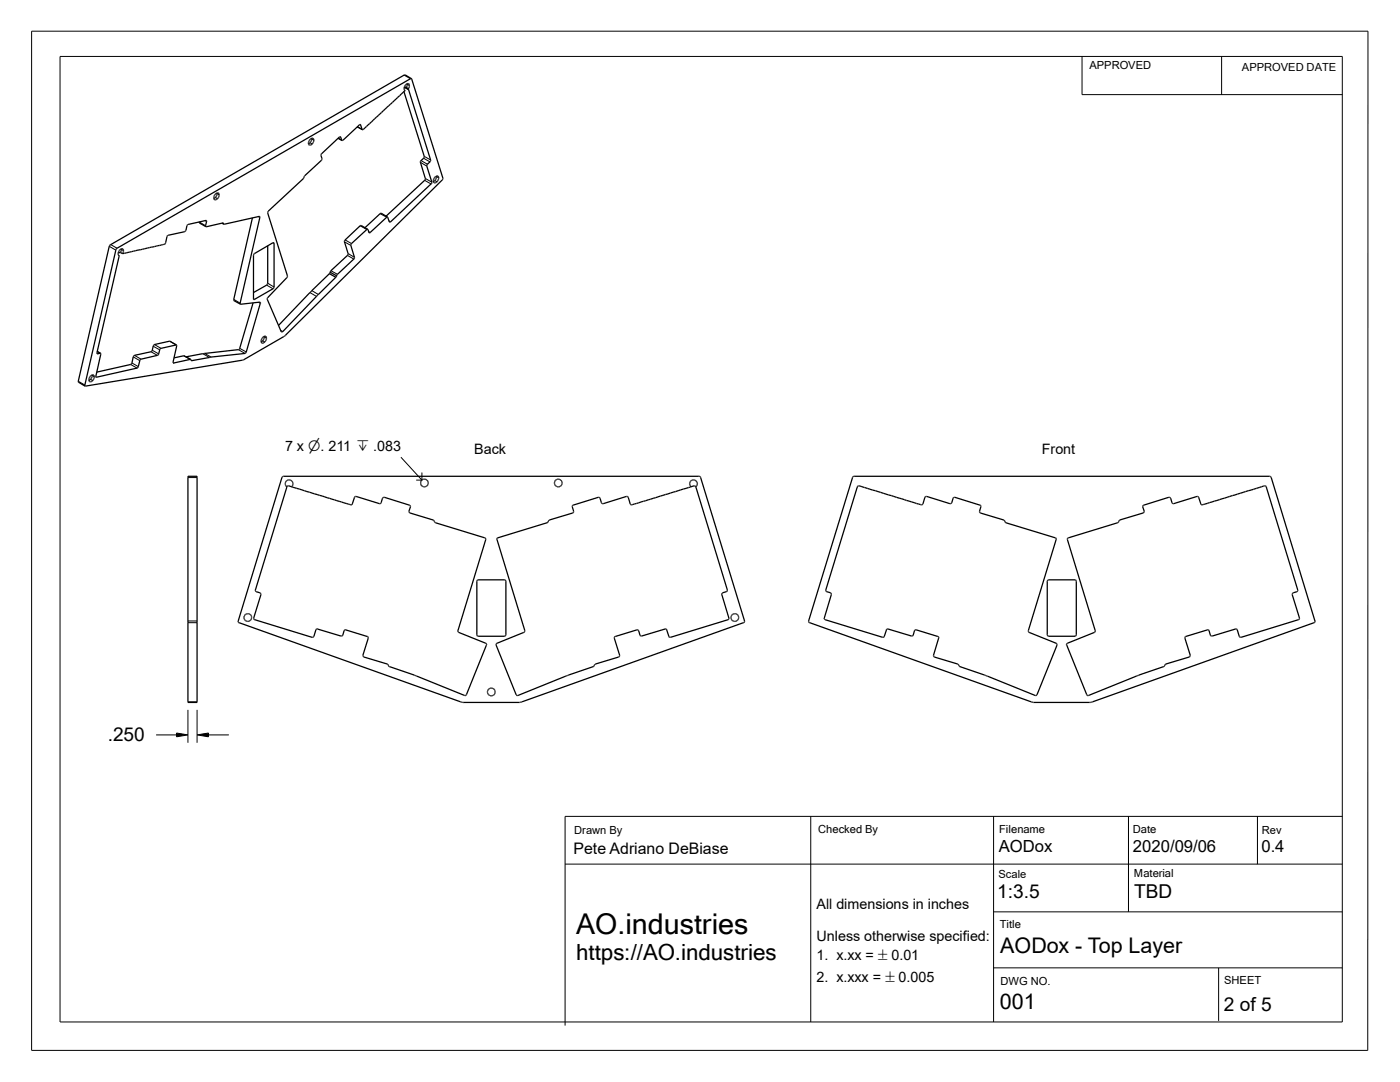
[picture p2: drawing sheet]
<svg xmlns="http://www.w3.org/2000/svg" width="279mm" height="216mm" viewBox="0 0 279 216" stroke-linecap="round" stroke-linejoin="round" font-family="sans-serif">
<g fill="none" stroke="#000" stroke-width=".25">
<path d="M80.6 18.2l4.1 13-.1 .3-.6 .5-.1 .4 1 3.2M80.8 18l.1 .1M80.8 17.4l-.2 .2M80.8 17.4l.7 .5M80.9 17.4h.1M80.9 17.4h-.1M80.9 18.1l-8.4 7.7M80.9 17.4h.2M81 16.9l-.4 .6 .2 .5M81 16.9h.1M81.1 17.4l.4 .3M81.2 17.4l.1-.7h.2l.2 .2v.4l-.2 .4"/>
<path d="M81.2 16.8l-.2 .1M81.2 16.8h.1M81.2 17.3l-.1 .1M81.3 16.7l-.1 .1M81.5 17.7v.2M81.5 17.9l4.4 14v.3l-.7 .7v.2l1 3.4-8.3 7.8h-.2l-.3-1h-.2l-3.3 3.1-.2 .1-.3-.7M81.7 16.8h.1M82 15.7h.1M82.1 15.7l-1.4-.8-58.7 33.9-.2 .3-6.2 27 .1 .2 1.3 .7M42.8 38.9v.1M42.8 39.5h.1M43 38.7l-.2 .3-.1 .7 .1 .2 .3-.1"/>
<path d="M43 38.7h.1M43.1 39.3l-.4 .3M43.1 39.2v.1M43.2 39.8h.1M43.2 39v.1M43.3 39.8h.1M43.3 38.5l-.2 .7M43.3 38.5l-.3 .2M43.3 38.5l.4 .1v.6l-.6 .6M43.5 39.5h.1M43.7 38.7h.1M43.7 39.1h.1"/>
<path d="M60.5 35.6h.1M60.5 35.6l-7 6.7M61.6 28.8h.1M61.6 28.2v.1M61.7 28.1v.1M61.7 28.6v.1M61.8 28.5h.1M62 28.3h.1M62.1 28.9l-.1 .1M62.1 28.1v.1M62.1 27.6l-.3 .3a.9 .9 0 0 0-.1 1.1l.4-.1 .4-.5M62.2 28h-.1"/>
<path d="M62.4 28.5l.3-.6-.2-.3h-.2h-.2v.6l-.5 .5M62.6 28.3h.1M64.1 32l-3.3 3.1-.3 .5M64.1 32h.1M64.1 30.7v.1M67.5 27.6l.7 .4M67.7 27.3l-3.6 3.4v.3l.2 .6-.2 .4M67.7 27.3h.1M67.8 27.3h.2l.2 .7M71.3 25.3l1 .6M71.9 24.9h.1M72.3 25.8l-.4-1-.2 .1-3.3 3.1h-.2"/>
<path d="M72.3 25.9h.1M72.3 25.8v.1M72.5 25.8v.1M72.5 25.8l-.2 .1M83.9 32.1h.1M84.6 31.4v.1M84.8 35.9h.1M84.9 35.6l-.1 .4-7.8 7.1M84.9 35.6h.1M85.3 32.8v.1M85.9 32.1v.1M86.6 35.7h.1"/>
<path d="M86.6 35.6h.1M86.6 36.2h.1M86.6 36.4v.1M86.7 35.5h.1M86.9 35.9l-.4 .3M86.9 35.9h.1M87 36.4l-.1 .1M87 35.2l-.4 .4M87 35.2h.1M87 35.2l.3-.1 .2 .1v.5l-.5 .7h-.4l-.1-.1 .1-.7M87 35.6v.1M87 35.6l-.1 .3"/>
<path d="M87 36.4h.1M87.1 35.1l-.1 .5M87.3 36.2h.1M87.5 35.9h.1M88.3 35.9h.1M23.3 49.6h.1M23.3 49.5l-.2 .3-6.2 27.2M23.3 49.5h.1M23.4 49.5l58.5-33.8h.3l6.2 20-31.4 31.2M23.6 50.8h.1M23.6 50.5h.1M23.6 50.4h.1"/>
<path d="M23.7 50.2h.1M23.7 51h.1M23.8 50h.1M24 50.4l-.4 .1M24 50.4l.5 .2M24.1 50.1h.1M24.2 49.7l-.2 .7M24.5 50.6l.1-.8-.3-.2-.4 .2-.3 .5 .1 .9-4.4 19.2 .1 .2 .7-.1M32.8 48.7v.1M33.4 47.1l-.5 1.6-8.4 1.9M37 46.1l-3.5 .8-.1 .3M37 46.1h.1"/>
<path d="M37.3 45h.1M37.4 44.8l3.7-.8v1.2M37.4 44.9l-.4 1.2M37.4 44.8v.1M39.8 44.3v.2l1.3 .7M41.2 44.1h.1M44.3 44.5l.4 .2M44.4 44.5l.2 .1M44.5 44.5h.1M44.6 44.6l-.2-.1-3.3 .7M44.6 44.6h.1M44.6 44.6l.1 .1"/>
<path d="M44.7 44.7l7.1-1.5-3.9 17.3 .1 .2 4-.3-2.9 9.8M50.4 43.5l-3.7 16.2v.3l1.3 .7M50.7 50.7l-.1 9 .2 .1 3.7-2.2 .2-.2M50.7 50.7h.1M50.7 50.7l3.8-2.3 .2 .1v8.9M51.8 43.2h.1M53.2 56.9l-2.6 1.5M53.2 56.9h.1M53.4 49.1v7.5l-.1 .3M53.5 42.2l-.1 .3 4 12.5-.1 .3-4 4.3 2.9 6.7 .2-.1 6.8-7.1M54.7 57.4l-.1 .1M61.8 58.4h.1"/>
<path d="M61.8 58.4l-6.2 6.5M62.1 58.1h.1M63.2 59.1h.1M63.5 58.8h.1M65.7 54.6l-3.8 3.8M65.7 54.6l1.3 .7M65.8 54.5h.1M65.9 54.3l-.2 .3M65.9 54.3l1.3 .7M66 54.1h.1M67 55.3l-3.8 3.8M67.2 54.9h.1"/>
<path d="M68.8 47.9l-.1 .3 .8 2.4-.1 .3-3.5 3.4M68.8 47.9h.1M69.4 50.8h.1M70.1 48.8l.6 2.8-3.5 3.3-.2 .4M70.1 48.7v.1M73.4 45.8h-.2l-3.1 2.9M73.4 45.8l-1.5-.8-3 2.9M73.6 46.4h.1M75.9 42.6h.1M77.3 43.3l-1.4-.8-3 2.9M77.7 44.3h.1M77.9 44.3h.1"/>
<path d="M16.9 76.9l.1 .1M17.7 75.9l.3 .3 .2-.1M17.9 75.2v.1M17.9 75.8v.1M17.9 76.2h.1M18.3 74.8h.1v.2l-.2 .6-.5 .3M18.3 74.8l-.5 .7v.5M18.4 74.8h.3l.1 .5-.2 .5-.4 .4M18.4 74.8h.1M18.4 74.8h-.1M18.4 76h.1M18.5 75.9h.1"/>
<path d="M18.7 75.6h.1M19.4 70.1l.7 .4M26.1 72.7l-6.8 1.6M26.1 72.7h.1M26.7 71h.1M30.6 69h.1M30.7 68.8v.1M31.5 70.8v.1M32 69.6h.1M35.2 68.8l-.7 3.6 3.6-.7M35.2 68.8l-3.2 .7-.5 1.4-3.4 .8-.7 1.7-8.3 1.9 1-4.8M35.2 68.8l-1.3-.7-3.1 .6-.2 .3-.2 .9-.2 .3-3.4 .8-.6 1.7"/>
<path d="M36.7 71l-2 .4M36.7 71h.1M36.7 71l1.4 .7M38.1 71.7l.2 .3M38.1 71.8h.1M38.1 71.9l.2 .1M38.2 71.9v.1M40.7 70.5v.1M47.8 69.7l-7.3 .9-3.4 .6M47.8 69.7h.1M49.1 70.3l-.2 .2-6.8 .7-3.8 .8M49.1 70.2v.1"/>
<path d="M50.5 60.5l-2.7 9.2M52.3 67.5v.1M52.3 67.5l-.2 .4v.4l.3 .2 .3-.1M52.3 67.4l.2-.1a.44 .44 0 0 1 .7 0l-.1 .5-.4 .6M52.3 67.4v.1M52.5 67.8v.1M52.7 68.4h.1M52.7 67.6h.1M52.7 67.1l-.1 .6-.5 .5M53 67.9v.1M57 66.9h.1M57 66.9l-8.6 5-31.4 5.1"/>
<path d="M37.5 95h1.8v45.2h-1.8zM56.3 95.2h.1M56.4 95.1l83.2-.1 .2 .2 8.8 28.9-.1 .1-44.3 15.9h-12.3l-44.3-15.9-.1-.3zM57 96.8l.3 .3M57 96.2v.1M57 96.8h.1M57 96.3v.5M57 96.1v.1M57 96.9h.1M57.2 97.1h.1M57.2 97.1l-6.3 20.7 .2 .2 .9 .4 .1 .3-1.5 4.8 11.7 3.7 .4-.2M57.3 97.1l.3-.2 .6 .2"/>
<path d="M57.3 97.1h.1M57.3 95.8h.1M58.2 97.1l11.8 3.6M58.3 96l-.8-.2-.5 .4M58.3 97h.1M58.3 96l.2 .3-.1 .5M58.3 96h.1M58.4 96.8l-.2 .3M58.4 96.8h.1M70.8 99.1l-.5 1.5-.3 .2M70.8 99.1h.1M70.9 99.1l4.8 1.4 .4-.1 .3-1.1"/>
<path d="M76.4 99.3h.1M76.5 99.3l.2-.1 5.1 1.6 .1 .3-.3 .9 .2 .4 4.6 1.4M83.9 96.6h.1M84 96.1h-.1M84.3 97h.1M84.3 95.7a.76 .76 0 0 1 1.2 .6l-.2 .5M84.4 95.7l-.4 .3v.7a.79 .79 0 0 0 1.3 .2v-.1M84.4 97.1h.1M85 97.1h-.1M85.3 96h.1M85.4 96.7l-.1 .1M111 97h.1"/>
<path d="M111.1 95.7l-.4 .5v.5l.2 .2a.81 .81 0 0 0 1.2-.3v-.5a.76 .76 0 0 0-1.1-.4M111.1 97.1h.1M111.7 97.1h.1M111.8 97h.1M111.9 95.8h.1M112.1 96.8h.1M112.1 96.2h.1M112.2 96.5l-.1 .1M119.7 99.3l.4 1.1 .3 .1 4.8-1.4 .2 .1 .4 1.4 .3 .2M119.7 99.3l-.3-.1-5.1 1.6-.1 .3 .3 .9-.1 .3-4.8 1.5M119.7 99.4h.1M125.3 99.1v.1"/>
<path d="M137.8 96.9h.1M137.9 95.9h.1M137.9 95.9l-.3 .7 .3 .5M137.9 97.1h.1M137.9 95.9l.7-.1 .3 .2M137.9 97.1l.8-.2 .2 .3M137.9 97.1l-11.7 3.6M138.9 97.2l6.3 20.5-.1 .3-1 .4v.3l1.4 4.7-.2 .3-11.5 3.5-.3-.2-.4-1.4-.3-.1-5 1.4M138.9 96l.3 .5-.3 .6M138.9 97.1v.1M138.9 96h.1M138.9 97.1h.1"/>
<path d="M139 96.1h.1M139.1 96.8v.1M139.7 95.1v.1M170.2 95.1v.1M170.3 95.1l-8.9 28.8 .1 .3M170.3 95.1h.1M170.3 95.1l83.2-.1 .2 .2 8.8 28.8-.2 .2-44.7 16-11.8-.1-44.3-15.9M171.2 97.1h-.1M190.2 99.4l-.3 1-.3 .1-4.9-1.4-.1 .1-.4 1.4-.2 .2M190.2 99.3l.3-.1 5.1 1.6 .1 .3-.2 .9 .1 .3 4.7 1.5M190.2 99.3v.1M233.6 99.3v.1"/>
<path d="M252.7 97.1l-.1-.2-.4 .1-12.2 3.7M252.7 97.1l6.3 20.6-.2 .4M252.7 97.1h.1M51 117.9h.1M51.1 118v.1M51.9 118.3v.1M70 100.7v.1M70.1 100.7v.1M70.2 100.7h.1M76 100.4v.1M86.4 103.8l.5 .5 10 3.1M86.5 103.8h.1"/>
<path d="M95.2 115.7h5.6l.2 .2v10.8l-.3 .3h-5.3l-.2-.2zM96.9 107.4v.3l-5.5 18.1 .1 .4M96.9 107.4h.1M100.9 115.8h.1M109.3 104.1h.1M109.6 103.8l-.4 .5-9.9 3-.2 .2 5.6 18.3-.1 .3M109.6 103.8h.1M114.4 102.3h.1M120.1 100.4v.1M125.9 100.7l.1 .1M126.2 100.7l-.1 .1M144 118.5h.1"/>
<path d="M144 118.6h.1M144.2 118.3l-.1 .1M145 118v.1M145.1 117.9h.1M164.9 118l.1 .1M165 118.1l.9 .3M165.8 118.3v.1M165.9 118.4v.2l-1.4 4.7 .1 .4 11.5 3.5 .4-.2 .4-1.4 .2-.1 4.8 1.4 .3-.1 .4-1.1M184.1 100.7l-.2 .1-12.2-3.8a.41 .41 0 0 0-.5 0 .41 .41 0 0 0-.2 .4l-6.2 20.3 .2 .4M189.9 100.4l-.1 .1M195.7 100.9h.1M200.3 103.8l.4 .5 10.1 3.1-5.6 18.4 .1 .3"/>
<path d="M200.3 103.8h.1M200.4 103.9h.1M209 115.8l.2-.1h5.4l.2 .2v10.9l-.1 .1-5.4 .1-.3-.2zM209.1 115.8h.1M210.8 107.6h.1M210.8 107.5h.1M223.1 104.3h.1M223.4 103.8h.1M223.5 103.8l-.4 .5-10 3.1-.1 .3 5.6 18.2-.2 .3-5.5 2.3 4 10.1 .3 .2M223.5 103.8h.1M228.1 100.9h.1M234 100.4v.1"/>
<path d="M234 100.5l5.1-1.4 .1 .1 .4 1.4 .4 .2M234 100.5l-.4-1.1-.3-.2-5.1 1.6-.2 .3 .3 .9-.1 .4-4.7 1.4M239.8 100.7l.1 .1M240 100.7v.1M258 118.3v.1M258.1 118.3l-.2 .4 1.4 4.6-.2 .4M258.8 118.1l-.7 .2M258.9 118v.1M47.6 124.2h.1M48.7 122.9h.1M48.8 123.6v.1M49 123.9h.1"/>
<path d="M49.1 123.9l.1 .1M49.7 123.9v.1M49.8 122.5l.4 .4M49.9 122.6l-.6-.1-.3 .1-.3 .5v.4l.7 .5 .5-.1 .3-.5-.1-.6M50.2 123.5l-.1 .1M50.7 123.6h.1M50.8 123.6v.1M62.7 127h.1M68.3 126.9h-.3l-4.8-1.4-.2 .1-.3 1.4M68.3 126.9h.1M72.5 131h.1M77.4 132.5v.1"/>
<path d="M77.5 132.8h.1M82.9 134.8h.1M91.5 126.2h.1M91.5 126.2l5.4 2.2 .2 .3-4 9.9-.2 .2-9.9-4-5.3-1.8-.4-.5-4.7-1.4-.2-.4 1.1-3.4-.1-.3-4.4-1.4-.3 .2-.4 1.1M97.1 128.5h.1M97.4 138.5l.6 .4 .5-.2 .2-.2M97.4 138.4l-.1-.6 .5-.5h.5l.3 .2 .2 .3-.1 .6M97.4 138.4v.1M97.6 138.7h.1M97.7 137.4h.1M98 137.3h.1M98.1 137.3h.1"/>
<path d="M98.6 138.6h.1M98.7 137.6v.1M98.7 138.5v.1M98.7 138.4v.1M98.8 137.8v.1M98.8 138.3h.1M99 128.5h.1M99.1 128.4h.1M103.1 138.7h.1M104.6 126.2l-5.4 2.2-.2 .2 4.1 10.1M104.6 126.2h.1M113.2 134.8h.1"/>
<path d="M118.6 132.8h.1M123.6 130.9h.1M127.3 125.7l-4.7 1.4v.2l1.1 3.4-.1 .4-4.8 1.4-.4 .5-5 1.7-10.1 4.1-.2-.1M127.3 125.7h.1M127.3 125.7l.5 1.2M127.8 126.9h.1M133 125.6h.1M145.3 123.6v.1M145.4 123.5h.1M146 122.9h.1M146.3 123.9l.1 .1M146.9 123.9v.1"/>
<path d="M147 122.5v.1M147.2 123.7h.1M147.3 122.8h.1M147.3 123.7h.1M147.4 123h.1M161.5 124.2h.1M176.4 127.1h.1M177 125.6h.1M182.6 125.7h.1M182.8 125.7h-.2M182.8 125.7h.1M182.9 125.7l4.3 1.3 .2 .3"/>
<path d="M187.3 127.3l-1 3.4 .1 .3 4.8 1.5 .3 .5M187.3 127.2h.1M187.3 127.3h.1M191.5 133h.1M191.6 133l5.2 1.8M196.8 134.8l9.8 4M205.3 126.2l5.5 2.2M205.3 126.1v.1M206.6 138.8h.1M210.8 128.4l.1 .1v.2l-3.9 9.9-.4 .2M210.8 128.4h.1M217.2 138.8h.1"/>
<path d="M227.1 134.8h-.1M232.4 132.9l-5.6 2-9.5 3.9M232.4 132.8v.1M232.6 132.5v.1M232.6 132.5l-.2 .3M237.3 131.1h.1M237.3 131.1l-4.7 1.4M241.3 125.8h.1M246.5 125.5l-4.6 1.4-.3-.1-.3-1-.3-.2-4.4 1.4-.1 .3 1 3.4-.1 .4M246.5 125.5h.1M246.6 125.5l.2 .1M246.8 125.6h.1"/>
<path d="M246.8 125.6l.5 1.4M247.3 127l.1 .1M247.3 127h.1M247.4 127.1h.1M259.1 123.7l-11.4 3.5-.3-.1M259.2 123.6v.1M92.1 140.1h.1M104.1 140.1h-.1M205.9 140.1h.1M217.9 140.1h-.1"/>
<circle cx="146.6" cy="123.2" r=".76"/>
</g>
<g fill="none" stroke="#000" stroke-width=".2">
<path d="M6.3 6.2h266.7v203.4h-266.7zM12 11.3h255.9v192.6h-255.9zM80.6 15l1.3 .7M80.9 17.4h.2M81.3 16.8l.4 .3M215.9 11.3v7.6h52M243.8 11.3v7.6M43 39.4l.4 .2M43.3 38.6l.4 .3M61.9 28.5l.4 .2M62.2 27.7l.5 .3M67.5 27.6l.7 .4"/>
<path d="M67.9 27.3h.1M71.3 25.3l1 .5M71.8 24.8l.2 .1M83.9 32.4l1.3 .7M84 32l1.3 .8M84.5 31.6l1.3 .7M84.7 31.2l1.2 .7M84.8 36l1.2 .7M84.9 35.6l1.3 .8M86.8 36l.4 .3M87.1 35.3l.4 .2M21.8 49.1l1.3 .8"/>
<path d="M22.1 48.8l1.3 .7M24.2 49.8l.4 .2M39.8 44.3l1.2 .7M40.9 44l.3 .2M46.7 59.7l1.2 .8M50.6 59.6l.2 .1M51.6 43.2l.3 .2M53.2 56.9l1.3 .7M53.4 56.5l1.3 .8M54.5 48.4l.2 .2M61.8 58.4l1.4 .7M62.2 58l1.3 .8"/>
<path d="M66 54l1.4 .7M68.7 48.3l1.3 .7M68.9 47.9l1.2 .7M69.3 51l1.3 .7M69.5 50.6l1.2 .8M71.9 45l1.3 .8M73.6 46.2l.3 .2M75.9 42.6l1.3 .7M77.6 44.1l.3 .2M15.6 76.1l1.3 .7M18.1 75.7l.4 .2M18.4 74.9l.4 .3"/>
<path d="M19.1 75.2l.2 .1M19.3 70.5l.2 .1M19.4 70.1l.6 .4M26.1 72.7l1.2 .7M26.3 72.4l1.3 .8M26.6 71.2l1.3 .8M26.8 70.9l1.4 .8M30.1 70.2l1.3 .7M30.4 69.9l1.3 .7M30.6 69.1l1.3 .7M30.8 68.7l1.3 .8M33.9 68.1l1.2 .7"/>
<path d="M34.5 72.4h.2M36.7 71l1.3 .7M40.5 70.6l1.3 .7M40.9 70.5l1.2 .7M47.6 69.8l1.3 .7M47.8 69.5l1.3 .7M51.6 60.3l.3 .2M52.4 68l.4 .2M52.7 67.2l.5 .3M56 66l.4 .2M37.5 95.3h1.8M80 91.2l4.2 4.6"/>
<path d="M83.1 95.8h1.1M84.2 94.3v1.5M37.5 123.9h1.8M37.5 124.2h1.8M31.2 146.6h4M35.2 146.3l2.3 .3-2.3 .4zM37.5 140h1.8M37.5 141.6v6.6M39.3 141.6v6.6M39.3 146.6l2.3-.3v.7zM41.6 146.6h4.1M112.8 172.4h155.1"/>
<path d="M161.8 162.9v41M198.3 162.9v41M225.2 162.9v19M251 162.9v9.5M267.9 162.9h-155.1v41.7M198.3 181.9h69.6M198.3 193.1h69.6M243.2 193.1v10.6"/>
</g>
<path d="M35.2 146.3h2.3v.7h-2.3zM39.3 146.3h2.3v.7h-2.3z" fill="#000"/>
<text font-size="5.7" x="115" y="186.3">AO.industries</text>
<text font-size="4.4" x="115" y="191.6">https://AO.industries</text>
<g font-size="4.3">
<text x="199.6" y="190.2">AODox - Top Layer</text>
<text x="199.6" y="201.4">001</text>
</g>
<g font-size="3.8">
<text x="21.5" y="147.9">.250</text>
<text x="199" y="179.2">1:3.5</text>
<text x="226.3" y="179.2">TBD</text>
<text x="244.3" y="201.6">2 of 5</text>
</g>
<g font-size="3.3">
<text x="199.3" y="170.1">AODox</text>
<text x="226.1" y="170.1">2020/09/06</text>
<text x="251.8" y="170.1">0.4</text>
</g>
<text font-size="3.2" x="114.4" y="170.3">Pete Adriano DeBiase</text>
<g font-size="2.9">
<text x="56.9" y="90.1">7 x n. 211 x .083</text>
<text x="94.6" y="90.6">Back</text>
<text x="207.9" y="90.7">Front</text>
<text x="162.9" y="181.4">All dimensions in inches</text>
<text x="162.9" y="187.7">Unless otherwise specified:</text>
<text x="162.9" y="191.6">1. x.xx = `0.01</text>
<text x="162.9" y="195.9">2. x.xxx = `0.005</text>
</g>
<g font-size="2.2">
<text x="217.4" y="13.8">APPROVED</text>
<text x="247.9" y="14.1">APPROVED DATE</text>
<text x="114.6" y="166.5">Drawn By</text>
<text x="163.3" y="166.3">Checked By</text>
<text x="199.4" y="166.3">Filename</text>
<text x="226.1" y="166.3">Date</text>
<text x="251.8" y="166.4">Rev</text>
<text x="199.3" y="175.2">Scale</text>
<text x="226.3" y="175.1">Material</text>
<text x="199.5" y="185.2">Title</text>
<text x="199.7" y="196.5">DWG NO.</text>
<text x="244.3" y="196.4">SHEET</text>
</g>
</svg>
